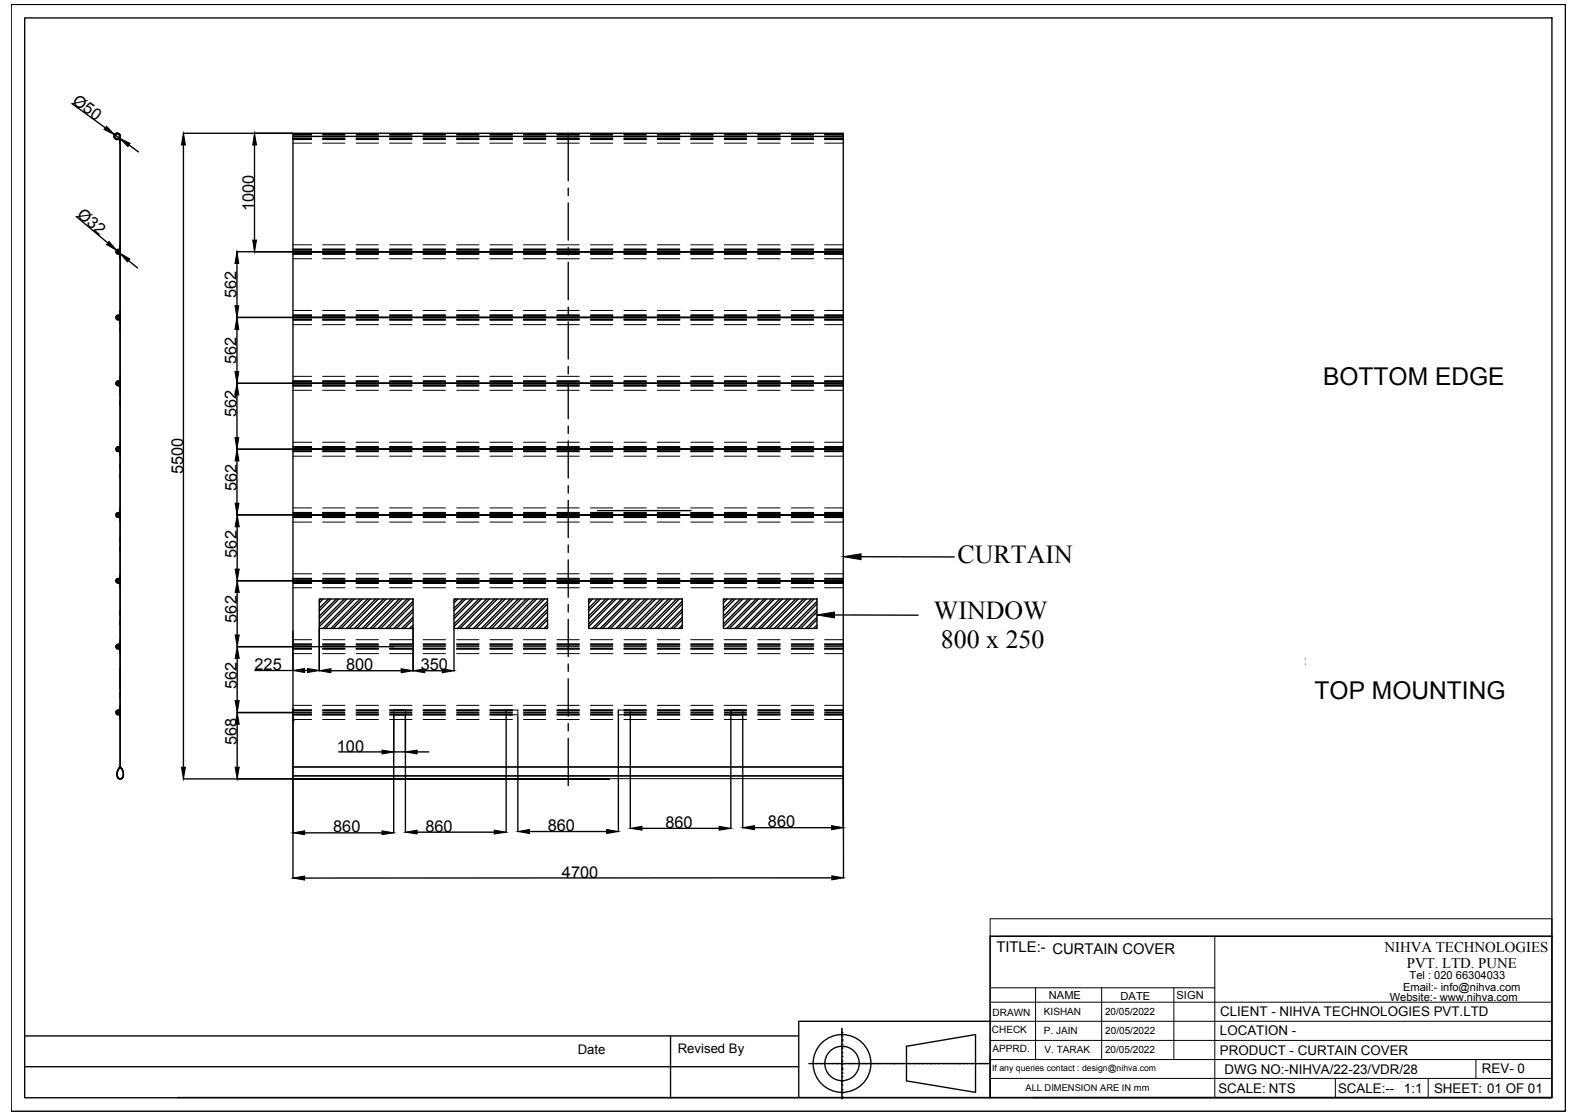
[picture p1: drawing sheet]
<svg xmlns="http://www.w3.org/2000/svg" width="297mm" height="210mm" viewBox="0 0 297 210" stroke-linecap="round" stroke-linejoin="round" font-family="sans-serif">
<!-- layer: 0 -->
<g fill="none" stroke="#000" stroke-width=".25">
<path d="M2.1 .8h292.6v208.4h-292.6zM4.6 3.4h287.5v203.3h-287.5zM13.5 19.5l6.3 4.6M21.6 25.4l.9 .6M22 26.3h.5l.1 .7v117.4l-.4 .6-.2 .9 .3 .6 .3 .2-.4-.3-.2-.5 .1-.8 .5-.7M22.6 25.7v.5h-.6M22.6 25.7v118.7l.6 1v.7l-.4 .5-.2 .1M22.6 25.7a.57 .57 0 0 0-.5-.6 .57 .57 0 0 0-.6 .6 .57 .57 0 0 0 .6 .5M22.7 25.7a.61 .61 0 0 0-.6-.7 .61 .61 0 0 0-.7 .7 .61 .61 0 0 0 .7 .6M24.3 27.3l1.8 1.3M34.5 25.1h124.2v130.8M34.5 27.3v117.1"/>
<path d="M47.9 27.3v17.9M55.1 25.1v.6h103.6M55.1 25.7v139.6M107 25.1v8.9M107 35.4v1.4M107 38.2v7M14.3 40.8l6 4.9M22 47.1l.5 .5M22.6 46.1v.8M22.6 47.8v.9M22.6 59.8v.9M24.2 49.1l1.7 1.3"/>
<path d="M44.6 59.8h114.1M44.6 47.4h10.5M44.6 49.6v8M107 46.6v1.4M107 49.4v7M107 57.8v1.4M158.7 47.4h-103.6h103.6M158.7 59.8h-103.6h103.6M22.6 61.6v.9M22.6 73.6v.9M22.6 75.4v.9M44.6 72.2h114.1"/>
<path d="M44.6 62v8M44.6 74.4v8M107 60.6v7M107 69v1.4M107 71.8v7M158.7 72.2h-103.6h103.6M22.6 87.4v.9M22.6 89.2v.8M44.6 84.6h114.1M44.6 86.8v7.9M44.6 96.9h114.1M44.6 99.2v7.9"/>
<path d="M107 80.2v1.4M107 83v7M107 91.4v1.4M107 94.2v7M112.5 96.1h17.6M158.7 84.6h-103.6h103.6M158.7 96.9h-103.6h103.6M22.6 101.2v.9M22.6 102.9v.9M22.6 115v.9M22.6 116.7v.9M44.6 109.3h114.1"/>
<path d="M44.6 111.5v8M60.1 112.8h17.7v5.5h-17.7zM60.1 118.3v8M60.4 112.8l-.3 .2M60.8 112.8l-.7 .7M61.8 112.8l-1.7 1.7M62.3 112.8l-2.2 2.2M63.3 112.8l-3.2 3.2M63.8 112.8l-3.7 3.7M64.8 112.8l-4.7 4.7M65.3 112.8l-5.2 5.2M66.3 112.8l-5.5 5.5"/>
<path d="M66.8 112.8l-5.6 5.5M67.8 112.8l-5.5 5.5M68.3 112.8l-5.6 5.5M69.2 112.8l-5.5 5.5M69.8 112.8l-5.6 5.5M70.7 112.8l-5.5 5.5M71.2 112.8l-5.5 5.5M72.2 112.8l-5.5 5.5M72.7 112.8l-5.5 5.5M73.7 112.8l-5.5 5.5M74.2 112.8l-5.5 5.5M75.2 112.8l-5.5 5.5"/>
<path d="M75.7 112.8l-5.5 5.5M76.7 112.8l-5.6 5.5M77.2 112.8l-5.5 5.5M77.8 118.3v8M77.8 113.2l-5.2 5.1M77.8 114.7l-3.7 3.6M77.8 116.2l-2.2 2.1M77.8 117.7l-.7 .6M77.8 113.7l-4.7 4.6M77.8 115.2l-3.2 3.1M77.8 116.7l-1.7 1.6M77.8 118.1l-.2 .2"/>
<path d="M85.5 112.8h17.6v5.5h-17.6zM85.5 118.3v8M85.7 112.8l-.2 .2M86.2 112.8l-.7 .7M87.2 112.8l-1.7 1.7M87.7 112.8l-2.2 2.2M88.7 112.8l-3.2 3.2M89.1 112.8l-3.6 3.7M90.2 112.8l-4.7 4.7M90.6 112.8l-5.1 5.2M91.6 112.8l-5.5 5.5M92.1 112.8l-5.5 5.5"/>
<path d="M93.1 112.8l-5.5 5.5M93.6 112.8l-5.5 5.5M94.6 112.8l-5.5 5.5M95.1 112.8l-5.5 5.5M96.1 112.8l-5.5 5.5M96.6 112.8l-5.5 5.5M97.6 112.8l-5.5 5.5M98.1 112.8l-5.5 5.5M99 112.8l-5.5 5.5M99.6 112.8l-5.5 5.5M100.5 112.8l-5.5 5.5M101 112.8l-5.5 5.5"/>
<path d="M102 112.8l-5.5 5.5M102.5 112.8l-5.5 5.5M103.1 113.2l-5.1 5.1M103.1 114.7l-3.6 3.6M103.1 116.2l-2.1 2.1M103.1 117.7l-.7 .6M103.1 113.7l-4.6 4.6M103.1 115.2l-3.1 3.1M103.1 116.7l-1.6 1.6M103.1 118.1l-.2 .2M107 102.6v1.4M107 105.4v7"/>
<path d="M107 113.8v1.4M107 116.6v7M110.8 112.8h17.6v5.5h-17.6zM111 112.8l-.2 .2M111.5 112.8l-.7 .7M112.5 112.8l-1.7 1.7M113 112.8l-2.2 2.2M114 112.8l-3.2 3.2M114.5 112.8l-3.7 3.7M115.5 112.8l-4.7 4.7M116 112.8l-5.2 5.2M117 112.8l-5.5 5.5"/>
<path d="M117.5 112.8l-5.5 5.5M118.5 112.8l-5.5 5.5M118.9 112.8l-5.5 5.5M120 112.8l-5.5 5.5M120.5 112.8l-5.6 5.5M121.4 112.8l-5.5 5.5M121.9 112.8l-5.5 5.5M122.9 112.8l-5.5 5.5M123.4 112.8l-5.5 5.5M124.4 112.8l-5.5 5.5M124.9 112.8l-5.5 5.5M125.9 112.8l-5.5 5.5"/>
<path d="M126.4 112.8l-5.5 5.5M127.4 112.8l-5.5 5.5M127.9 112.8l-5.5 5.5M128.4 113.2l-5.1 5.1M128.4 114.7l-3.6 3.6M128.4 116.2l-2.1 2.1M128.4 117.7l-.6 .6M128.4 113.7l-4.5 4.6M128.4 115.2l-3.1 3.1M128.4 116.7l-1.6 1.6M128.4 118.1l-.1 .2M136.2 112.8h17.6v5.5h-17.6z"/>
<path d="M136.4 112.8l-.2 .2M136.9 112.8l-.7 .7M137.9 112.8l-1.7 1.7M138.4 112.8l-2.2 2.2M139.3 112.8l-3.1 3.2M139.9 112.8l-3.7 3.7M140.9 112.8l-4.7 4.7M141.3 112.8l-5.1 5.2M142.4 112.8l-5.6 5.5M142.8 112.8l-5.5 5.5M143.8 112.8l-5.5 5.5M144.3 112.8l-5.5 5.5"/>
<path d="M145.3 112.8l-5.5 5.5M145.8 112.8l-5.5 5.5M146.8 112.8l-5.5 5.5M147.3 112.8l-5.5 5.5M148.3 112.8l-5.5 5.5M148.8 112.8l-5.6 5.5M149.8 112.8l-5.5 5.5M150.3 112.8l-5.5 5.5M151.2 112.8l-5.5 5.5M151.8 112.8l-5.6 5.5M152.7 112.8l-5.5 5.5M153.2 112.8l-5.5 5.5"/>
<path d="M153.8 113.2l-5.1 5.1M153.8 114.7l-3.6 3.6M153.8 116.2l-2.1 2.1M153.8 117.7l-.7 .6M153.8 113.7l-4.6 4.6M153.8 115.2l-3.1 3.1M153.8 116.7l-1.6 1.6M153.8 118.1l-.1 .2M157.1 115.8h15.7M158.7 109.3h-103.6h103.6M162.1 104.8h17.5M22.6 125.9v3.7"/>
<path d="M22.6 130.5v.9M44.6 121.7h29.5M44.6 134.1h10.5M44.6 123.9v8M44.6 136.3v8.1M48 126.2h7.1M55.1 135.6h.1M55.1 133.3v2.3M57.3 126.2h.6M62.3 126.3h13.2M74.1 134.5v22.3M76.3 134.5v22.2"/>
<path d="M80 126.3h3.3M95.3 133.7v23M97.5 134.8v21.8M107 125v1.4M107 127.8v7M107 136.2v1.4M107 139v8.9M116.4 133.7v22.9M118.6 134.8v21.1M137.6 133.7v22.2M139.8 134.8v21.1M158.7 135.6l.1 29.7"/>
<path d="M22.6 146.6v.1M22.7 144.4l.4 .6 .2 .8-.2 .7-.5 .2M34.5 146.6h80.2h-59.6M55.1 146.1h103.6M55.1 144.4h103.6M57.3 156.8h14.6M63.7 141.5h8.2M74.1 141.5h2.2M78.5 141.5h2.2M78.5 156.7h14.5M99.7 156.5h14.5M120.8 155.9h14.6"/>
<path d="M142 155.8h14.5M156.6 165.3h-99.3M186.4 176.3h105.7v30.3h-105.7zM4.6 195h145.8M126.2 195v11.7M158.5 200v.2h.2M158.5 199.8h.1M158.5 199.4v.1M158.5 199.1v.2M158.5 198.9h.1M158.5 198.4v.3M158.5 198.2h.1"/>
<path d="M158.5 197.7v.3M158.5 197.5v.2M158.5 197.3h.1M158.5 196.8v.3M158.5 196.6h.1M158.5 196.2v.2M158.5 195.9h.1M158.5 195.7h.1M158.5 195.1v.4M158.5 195.1h.1M158.5 194.6v.2M158.5 194.4h.1"/>
<path d="M158.5 193.7v.5M158.5 193.6v.1M158.5 194.2v.1M158.5 194.4v.1M158.5 194.9v.1M158.5 195.6v.1M158.5 195.8v.1M158.5 196v.1M158.5 196.5v.1M158.5 196.7v.1M158.5 197.1v.2M158.5 197.3v.2"/>
<path d="M158.5 198v.1M158.5 198.2v.2M158.5 198.7v.1M158.5 198.9v.1M158.5 199.6v.1M158.5 199.8v.1M170.6 197l13-2.2v10.8l-13-2.1zM186.4 192.3h-36v14.3h-117M4.6 200.8h145.8M150.4 206.6h36M152.3 200.2h.1M152.4 200.2h.3"/>
<path d="M152.7 200.2h.2M152.9 200.2h.1M152.9 200.2h.5M153.4 200.2h.1M153.6 200.2h.1M153.8 200.2h.4M154.3 200.2h.1M154.5 200.2h.1M154.7 200.2h.2M155 200.2h.1M155.1 200.2h.1M155.2 200.2h.1"/>
<path d="M155.3 200.2h.5M155.9 200.2h.1M156 200.2h.1M156.1 200.2h.1M156.2 200.2h.3M156.5 200.2h.2M156.7 200.2h.1M156.7 200.2h.5M157.2 200.2h.1M157.4 200.2h.1M157.4 200.2h.2M157.6 200.2h.1"/>
<path d="M157.6 200.2h.2M157.8 200.2h.3M158.1 200.2h.1M158.3 200.2h.1M158.5 206.7h.1M158.5 206.5h.1M158.5 206v.3M158.5 205.8h.1M158.5 205.3v.3M158.5 205.1h.1M158.5 204.8v.3M158.5 204.5v.2"/>
<path d="M158.5 204.2h.1M158.5 203.8v.2M158.5 203.6h.1M158.5 203.1v.3M158.5 202.9v.2M158.5 202.7h.1M158.5 202.2v.3M158.5 202h.1M158.5 201.5v.3M158.5 201.3h.1M158.5 201.1h.1M158.5 200.6v.3"/>
<path d="M158.5 200.4h.1M158.5 200.3v.1M158.5 200.5v.1M158.5 200.9v.2M158.5 201.2v.1M158.5 201.4v.1M158.5 201.8v.2M158.5 202v.2M158.5 202.5v.1M158.5 202.7v.1M158.5 203.4v.1M158.5 203.6v.1"/>
<path d="M158.5 204.1v.1M158.5 204.3v.1M158.5 205.2v.1M158.5 205.6v.2M158.5 205.9v.1M158.5 206.3v.1M158.5 206.5v.2M158.5 206.7v.2M158.8 200.2h.1M158.9 200.2h.1M159 200.2h.1M159.2 200.2h.1"/>
<path d="M159.4 200.2h.2M159.7 200.2h.1M159.8 200.2h.1M159.9 200.2h.1M160 200.2h.3M160.3 200.2h.2M160.5 200.2h.1M160.6 200.2h.1M160.7 200.2h.3M161 200.2h.2M161.2 200.2h.2M161.4 200.2h.1"/>
<path d="M161.4 200.2h.2M161.6 200.2h.3M161.9 200.2h.1M162.1 200.2h.1M162.3 200.2h.2M162.6 200.2h.1M162.8 200.2h.1M163 200.2h.1M163.2 200.2h.2M163.5 200.2h.1M163.6 200.2h.1M163.7 200.2h.1"/>
<path d="M163.9 200.2h.2M164.2 200.2h.1M164.3 200.2h.1M164.4 200.2h.1M164.5 200.2h.2M164.7 200.2h.3M165 200.2h.2M165.2 200.2h.1M165.3 200.2h.1M165.4 200.2h.3M165.7 200.2h.1M165.9 200.2h.1"/>
<path d="M165.9 200.2h.2M166.1 200.2h.3M166.4 200.2h.3M166.8 200.2h.1M167 200.2h.2M167.3 200.2h.1M167.5 200.2h.1M167.7 200.2h.2M168 200.2h.1M168.1 200.2h.1M168.2 200.2h.1M168.3 200.2h.1"/>
<path d="M168.4 200.2h.1M168.6 200.2h.2M168.9 200.2h.1M169 200.2h.1M169.1 200.2h.1M169.2 200.2h.5M169.7 200.2h.1M169.7 200.2h.2M169.9 200.2h.2M170.1 200.2h.3M170.4 200.2h.1M170.6 200.2h.1"/>
<path d="M170.6 200.2h.5M171.1 200.2h.1M171.3 200.2h.1M171.5 200.2h.4M172 200.2h.1M172.2 200.2h.1M172.4 200.2h.2M172.7 200.2h.1M172.8 200.2h.1M172.9 200.2h.1M173 200.2h.5M173.5 200.2h.1"/>
<path d="M173.6 200.2h.1M173.7 200.2h.1M173.8 200.2h.1M173.9 200.2h.3M174.2 200.2h.2M174.4 200.2h.1M174.4 200.2h.5M174.9 200.2h.1M175.1 200.2h.1M175.3 200.2h.1M175.3 200.2h.2M175.5 200.2h.3"/>
<path d="M175.8 200.2h.1M176 200.2h.1M176.2 200.2h.2M176.5 200.2h.1M176.6 200.2h.1M176.7 200.2h.1M176.9 200.2h.4M177.4 200.2h.1M177.5 200.2h.1M177.6 200.2h.1M177.7 200.2h.3M178 200.2h.2"/>
<path d="M178.2 200.2h.1M178.3 200.2h.1M178.4 200.2h.3M178.7 200.2h.2M178.9 200.2h.2M179.1 200.2h.1M179.1 200.2h.2M179.3 200.2h.3M179.6 200.2h.1M179.8 200.2h.1M180 200.2h.2M180.3 200.2h.1"/>
<path d="M180.5 200.2h.1M180.7 200.2h.1M180.9 200.2h.2M181.2 200.2h.1M181.3 200.2h.1M181.4 200.2h.1M181.6 200.2h.2M181.8 200.2h.2M182 200.2h.1M182.1 200.2h.1M182.2 200.2h.2M182.4 200.2h.3"/>
<path d="M182.7 200.2h.2M182.9 200.2h.1M183 200.2h.1M183.1 200.2h.3M183.4 200.2h.1M183.6 200.2h.1M183.6 200.2h.2M183.8 200.2h.3M184.1 200.2h.3M184.5 200.2h.1M184.7 200.2h.2M185 200.2h.1"/>
<path d="M185.2 200.2h.1M185.4 200.2h.2M185.7 200.2h.1M185.8 200.2h.1M185.9 200.2h.1M194.3 206.6h97.8"/>
<circle cx="22.1" cy="25.7" r=".57"/>
<circle cx="22.1" cy="25.7" r=".44"/>
<circle cx="22.3" cy="59.7" r=".36"/>
<circle cx="22.3" cy="47.4" r=".36"/>
<circle cx="22.3" cy="59.7" r=".28"/>
<circle cx="22.3" cy="47.4" r=".28"/>
<circle cx="22.3" cy="47.4" r=".06"/>
<circle cx="22.3" cy="59.7" r=".06"/>
<circle cx="22.3" cy="72.1" r=".36"/>
<circle cx="22.3" cy="72.1" r=".28"/>
<circle cx="22.3" cy="72.1" r=".06"/>
<circle cx="22.3" cy="96.9" r=".36"/>
<circle cx="22.3" cy="84.5" r=".36"/>
<circle cx="22.3" cy="84.5" r=".28"/>
<circle cx="22.3" cy="96.9" r=".28"/>
<circle cx="22.3" cy="96.9" r=".06"/>
<circle cx="22.3" cy="84.5" r=".06"/>
<circle cx="22.3" cy="109.3" r=".36"/>
<circle cx="22.3" cy="109.3" r=".28"/>
<circle cx="22.3" cy="109.3" r=".06"/>
<circle cx="22.3" cy="134.1" r=".36"/>
<circle cx="22.3" cy="121.7" r=".36"/>
<circle cx="22.3" cy="134.1" r=".28"/>
<circle cx="22.3" cy="121.7" r=".28"/>
<circle cx="22.3" cy="134.1" r=".06"/>
<circle cx="22.3" cy="121.7" r=".06"/>
<circle cx="158.5" cy="200.2" r="5.4"/>
<circle cx="158.5" cy="200.2" r="3.2"/>
</g>
<g fill="none" stroke="#000" stroke-width=".19">
<path d="M55.1 27h3.6M55.1 25.7h81.6M55.1 26.2h3.6M55.1 26.3h3.6M55.1 25.1h3.6M55.1 26.1h3.6M55.1 25.3h3.6M55.1 26h3.6M55.1 25.4h3.6M60.7 27h4.2M60.7 26.2h4.2M60.7 26.3h4.2"/>
<path d="M60.7 25.1h4.2M60.7 26.1h4.2M60.7 25.3h4.2M60.7 26h4.2M60.7 25.4h4.2M67 27h4.2M67 26.2h4.2M67 26.3h4.2M67 25.1h4.2M67 26.1h4.2M67 25.3h4.2M67 26h4.2"/>
<path d="M67 25.4h4.2M73.3 27h4.2M73.3 26.2h4.2M73.3 26.3h4.2M73.3 25.1h4.2M73.3 26.1h4.2M73.3 25.3h4.2M73.3 26h4.2M73.3 25.4h4.2M79.7 27h4.1M79.7 26.2h4.1M79.7 26.3h4.1"/>
<path d="M79.7 25.1h4.1M79.7 26.1h4.1M79.7 25.3h4.1M79.7 26h4.1M79.7 25.4h4.1M86 27h4.2M86 26.2h4.2M86 26.3h4.2M86 25.1h4.2M86 26.1h4.2M86 25.3h4.2M86 26h4.2"/>
<path d="M86 25.4h4.2M92.2 27h4.3M92.2 26.2h4.3M92.2 26.3h4.3M92.2 25.1h4.3M92.2 26.1h4.3M92.2 25.3h4.3M92.2 26h4.3M92.2 25.4h4.3M98.5 27h4.2M98.5 26.2h4.2M98.5 26.3h4.2"/>
<path d="M98.5 25.1h4.2M98.5 26.1h4.2M98.5 25.3h4.2M98.5 26h4.2M98.5 25.4h4.2M104.8 27h4.2M104.8 26.2h4.2M104.8 26.3h4.2M104.8 25.1h4.2M104.8 26.1h4.2M104.8 25.3h4.2M104.8 26h4.2"/>
<path d="M104.8 25.4h4.2M111.2 27h4.1M111.2 26.2h4.1M111.2 26.3h4.1M111.2 25.1h4.1M111.2 26.1h4.1M111.2 25.3h4.1M111.2 26h4.1M111.2 25.4h4.1M117.5 27h4.2M117.5 26.2h4.2M117.5 26.3h4.2"/>
<path d="M117.5 25.1h4.2M117.5 26.1h4.2M117.5 25.3h4.2M117.5 26h4.2M117.5 25.4h4.2M123.7 27h4.3M123.7 26.2h4.3M123.7 26.3h4.3M123.7 25.1h4.3M123.7 26.1h4.3M123.7 25.3h4.3M123.7 26h4.3"/>
<path d="M123.7 25.4h4.3M130 27h4.2M130 26.2h4.2M130 26.3h4.2M130 25.1h4.2M130 26.1h4.2M130 25.3h4.2M130 26h4.2M130 25.4h4.2M136.3 27h4.2M136.3 26.2h4.2M136.3 26.3h4.2"/>
<path d="M136.3 25.1h4.2M136.3 26.1h4.2M136.3 25.3h4.2M136.3 26h4.2M136.3 25.4h4.2M142.6 27h4.2M142.6 26.2h4.2M142.6 26.3h4.2M142.6 25.1h4.2M142.6 26.1h4.2M142.6 25.3h4.2M142.6 26h4.2"/>
<path d="M142.6 25.4h4.2M149 27h4.1M149 26.2h4.1M149 26.3h4.1M149 25.1h4.1M149 26.1h4.1M149 25.3h4.1M149 26h4.1M149 25.4h4.1M155.2 27h3.5M155.2 26.2h3.5M155.2 26.3h3.5"/>
<path d="M155.2 25.1h3.5M155.2 26.1h3.5M155.2 25.3h3.5M155.2 26h3.5M155.2 25.4h3.5M22.3 47.4h.3M22.6 46.1l-.1 .8h-.3a.49 .49 0 0 0-.4 .5 .49 .49 0 0 0 .4 .5h.3l.1 .8M22.6 46.9h-.3a.45 .45 0 0 0-.5 .5 .45 .45 0 0 0 .5 .4h.3M22.6 58.4l-.1 .9h-.3a.49 .49 0 0 0-.4 .5 .49 .49 0 0 0 .4 .5h.3l.1 .8M22.6 59.3h-.3a.44 .44 0 0 0-.5 .5 .44 .44 0 0 0 .5 .4h.3M55.1 46.9h3.6M55.1 47.4h3.6"/>
<path d="M55.1 48.7h3.6M55.1 47.8h3.6M55.1 46.1h3.6M55.1 47.9h3.6M55.1 47.7h3.6M55.1 47h3.6M55.1 47.1h3.6M55.1 59.3h3.6M55.1 58.4h3.6M55.1 59.4h3.6M55.1 59.5h3.6M55.1 59.8h3.6"/>
<path d="M60.7 46.9h4.2M60.7 47.4h4.2M60.7 48.7h4.2M60.7 47.8h4.2M60.7 46.1h4.2M60.7 47.9h4.2M60.7 47.7h4.2M60.7 47h4.2M60.7 47.1h4.2M60.7 59.3h4.2M60.7 58.4h4.2M60.7 59.4h4.2"/>
<path d="M60.7 59.5h4.2M60.7 59.8h4.2M67 46.9h4.2M67 47.4h4.2M67 48.7h4.2M67 47.8h4.2M67 46.1h4.2M67 47.9h4.2M67 47.7h4.2M67 47h4.2M67 47.1h4.2M67 59.3h4.2"/>
<path d="M67 58.4h4.2M67 59.4h4.2M67 59.5h4.2M67 59.8h4.2M73.3 46.9h4.2M73.3 47.4h4.2M73.3 48.7h4.2M73.3 47.8h4.2M73.3 46.1h4.2M73.3 47.9h4.2M73.3 47.7h4.2M73.3 47h4.2"/>
<path d="M73.3 47.1h4.2M73.3 59.3h4.2M73.3 58.4h4.2M73.3 59.4h4.2M73.3 59.5h4.2M73.3 59.8h4.2M79.7 46.9h4.1M79.7 47.4h4.1M79.7 48.7h4.1M79.7 47.8h4.1M79.7 46.1h4.1M79.7 47.9h4.1"/>
<path d="M79.7 47.7h4.1M79.7 47h4.1M79.7 47.1h4.1M79.7 59.3h4.1M79.7 58.4h4.1M79.7 59.4h4.1M79.7 59.5h4.1M79.7 59.8h4.1M86 46.9h4.2M86 47.4h4.2M86 48.7h4.2M86 47.8h4.2"/>
<path d="M86 46.1h4.2M86 47.9h4.2M86 47.7h4.2M86 47h4.2M86 47.1h4.2M86 59.3h4.2M86 58.4h4.2M86 59.4h4.2M86 59.5h4.2M86 59.8h4.2M92.2 46.9h4.3M92.2 47.4h4.3"/>
<path d="M92.2 48.7h4.3M92.2 47.8h4.3M92.2 46.1h4.3M92.2 47.9h4.3M92.2 47.7h4.3M92.2 47h4.3M92.2 47.1h4.3M92.2 59.3h4.3M92.2 58.4h4.3M92.2 59.4h4.3M92.2 59.5h4.3M92.2 59.8h4.3"/>
<path d="M98.5 46.9h4.2M98.5 47.4h4.2M98.5 48.7h4.2M98.5 47.8h4.2M98.5 46.1h4.2M98.5 47.9h4.2M98.5 47.7h4.2M98.5 47h4.2M98.5 47.1h4.2M98.5 59.3h4.2M98.5 58.4h4.2M98.5 59.4h4.2"/>
<path d="M98.5 59.5h4.2M98.5 59.8h4.2M104.8 46.9h4.2M104.8 47.4h4.2M104.8 48.7h4.2M104.8 47.8h4.2M104.8 46.1h4.2M104.8 47.9h4.2M104.8 47.7h4.2M104.8 47h4.2M104.8 47.1h4.2M104.8 59.3h4.2"/>
<path d="M104.8 58.4h4.2M104.8 59.4h4.2M104.8 59.5h4.2M104.8 59.8h4.2M111.2 46.9h4.1M111.2 47.4h4.1M111.2 48.7h4.1M111.2 47.8h4.1M111.2 46.1h4.1M111.2 47.9h4.1M111.2 47.7h4.1M111.2 47h4.1"/>
<path d="M111.2 47.1h4.1M111.2 59.3h4.1M111.2 58.4h4.1M111.2 59.4h4.1M111.2 59.5h4.1M111.2 59.8h4.1M117.5 46.9h4.2M117.5 47.4h4.2M117.5 48.7h4.2M117.5 47.8h4.2M117.5 46.1h4.2M117.5 47.9h4.2"/>
<path d="M117.5 47.7h4.2M117.5 47h4.2M117.5 47.1h4.2M117.5 59.3h4.2M117.5 58.4h4.2M117.5 59.4h4.2M117.5 59.5h4.2M117.5 59.8h4.2M123.7 46.9h4.3M123.7 47.4h4.3M123.7 48.7h4.3M123.7 47.8h4.3"/>
<path d="M123.7 46.1h4.3M123.7 47.9h4.3M123.7 47.7h4.3M123.7 47h4.3M123.7 47.1h4.3M123.7 59.3h4.3M123.7 58.4h4.3M123.7 59.4h4.3M123.7 59.5h4.3M123.7 59.8h4.3M130 46.9h4.2M130 47.4h4.2"/>
<path d="M130 48.7h4.2M130 47.8h4.2M130 46.1h4.2M130 47.9h4.2M130 47.7h4.2M130 47h4.2M130 47.1h4.2M130 59.3h4.2M130 58.4h4.2M130 59.4h4.2M130 59.5h4.2M130 59.8h4.2"/>
<path d="M136.3 46.9h4.2M136.3 47.4h4.2M136.3 48.7h4.2M136.3 47.8h4.2M136.3 46.1h4.2M136.3 47.9h4.2M136.3 47.7h4.2M136.3 47h4.2M136.3 47.1h4.2M136.3 59.3h4.2M136.3 58.4h4.2M136.3 59.4h4.2"/>
<path d="M136.3 59.5h4.2M136.3 59.8h4.2M142.6 46.9h4.2M142.6 47.4h4.2M142.6 48.7h4.2M142.6 47.8h4.2M142.6 46.1h4.2M142.6 47.9h4.2M142.6 47.7h4.2M142.6 47h4.2M142.6 47.1h4.2M142.6 59.3h4.2"/>
<path d="M142.6 58.4h4.2M142.6 59.4h4.2M142.6 59.5h4.2M142.6 59.8h4.2M149 46.9h4.1M149 47.4h4.1M149 48.7h4.1M149 47.8h4.1M149 46.1h4.1M149 47.9h4.1M149 47.7h4.1M149 47h4.1"/>
<path d="M149 47.1h4.1M149 59.3h4.1M149 58.4h4.1M149 59.4h4.1M149 59.5h4.1M149 59.8h4.1M155.2 46.9h3.5M155.2 47.4h3.5M155.2 48.7h3.5M155.2 47.8h3.5M155.2 46.1h3.5M155.2 47.9h3.5"/>
<path d="M155.2 47.7h3.5M155.2 47h3.5M155.2 47.1h3.5M155.2 59.3h3.5M155.2 58.4h3.5M155.2 59.4h3.5M155.2 59.5h3.5M155.2 59.8h3.5M22.6 70.9l-.1 .8h-.3a.49 .49 0 0 0-.4 .5 .49 .49 0 0 0 .4 .5h.3l.1 .8M22.6 71.7h-.3a.44 .44 0 0 0-.5 .5 .44 .44 0 0 0 .5 .4h.3M55.1 61.1h3.6M55.1 60.2h3.6"/>
<path d="M55.1 60.3h3.6M55.1 60.1h3.6M55.1 73.5h3.6M55.1 72.6h3.6M55.1 71.7h3.6M55.1 70.9h3.6M55.1 72.7h3.6M55.1 72.5h3.6M55.1 71.8h3.6M55.1 71.9h3.6M55.1 72.2h3.6M60.7 61.1h4.2"/>
<path d="M60.7 60.2h4.2M60.7 60.3h4.2M60.7 60.1h4.2M60.7 73.5h4.2M60.7 72.6h4.2M60.7 71.7h4.2M60.7 70.9h4.2M60.7 72.7h4.2M60.7 72.5h4.2M60.7 71.8h4.2M60.7 71.9h4.2M60.7 72.2h4.2"/>
<path d="M67 61.1h4.2M67 60.2h4.2M67 60.3h4.2M67 60.1h4.2M67 73.5h4.2M67 72.6h4.2M67 71.7h4.2M67 70.9h4.2M67 72.7h4.2M67 72.5h4.2M67 71.8h4.2M67 71.9h4.2"/>
<path d="M67 72.2h4.2M73.3 61.1h4.2M73.3 60.2h4.2M73.3 60.3h4.2M73.3 60.1h4.2M73.3 73.5h4.2M73.3 72.6h4.2M73.3 71.7h4.2M73.3 70.9h4.2M73.3 72.7h4.2M73.3 72.5h4.2M73.3 71.8h4.2"/>
<path d="M73.3 71.9h4.2M73.3 72.2h4.2M79.7 61.1h4.1M79.7 60.2h4.1M79.7 60.3h4.1M79.7 60.1h4.1M79.7 73.5h4.1M79.7 72.6h4.1M79.7 71.7h4.1M79.7 70.9h4.1M79.7 72.7h4.1M79.7 72.5h4.1"/>
<path d="M79.7 71.8h4.1M79.7 71.9h4.1M79.7 72.2h4.1M86 61.1h4.2M86 60.2h4.2M86 60.3h4.2M86 60.1h4.2M86 73.5h4.2M86 72.6h4.2M86 71.7h4.2M86 70.9h4.2M86 72.7h4.2"/>
<path d="M86 72.5h4.2M86 71.8h4.2M86 71.9h4.2M86 72.2h4.2M92.2 61.1h4.3M92.2 60.2h4.3M92.2 60.3h4.3M92.2 60.1h4.3M92.2 73.5h4.3M92.2 72.6h4.3M92.2 71.7h4.3M92.2 70.9h4.3"/>
<path d="M92.2 72.7h4.3M92.2 72.5h4.3M92.2 71.8h4.3M92.2 71.9h4.3M92.2 72.2h4.3M98.5 61.1h4.2M98.5 60.2h4.2M98.5 60.3h4.2M98.5 60.1h4.2M98.5 73.5h4.2M98.5 72.6h4.2M98.5 71.7h4.2"/>
<path d="M98.5 70.9h4.2M98.5 72.7h4.2M98.5 72.5h4.2M98.5 71.8h4.2M98.5 71.9h4.2M98.5 72.2h4.2M104.8 61.1h4.2M104.8 60.2h4.2M104.8 60.3h4.2M104.8 60.1h4.2M104.8 73.5h4.2M104.8 72.6h4.2"/>
<path d="M104.8 71.7h4.2M104.8 70.9h4.2M104.8 72.7h4.2M104.8 72.5h4.2M104.8 71.8h4.2M104.8 71.9h4.2M104.8 72.2h4.2M111.2 61.1h4.1M111.2 60.2h4.1M111.2 60.3h4.1M111.2 60.1h4.1M111.2 73.5h4.1"/>
<path d="M111.2 72.6h4.1M111.2 71.7h4.1M111.2 70.9h4.1M111.2 72.7h4.1M111.2 72.5h4.1M111.2 71.8h4.1M111.2 71.9h4.1M111.2 72.2h4.1M117.5 61.1h4.2M117.5 60.2h4.2M117.5 60.3h4.2M117.5 60.1h4.2"/>
<path d="M117.5 73.5h4.2M117.5 72.6h4.2M117.5 71.7h4.2M117.5 70.9h4.2M117.5 72.7h4.2M117.5 72.5h4.2M117.5 71.8h4.2M117.5 71.9h4.2M117.5 72.2h4.2M123.7 61.1h4.3M123.7 60.2h4.3M123.7 60.3h4.3"/>
<path d="M123.7 60.1h4.3M123.7 73.5h4.3M123.7 72.6h4.3M123.7 71.7h4.3M123.7 70.9h4.3M123.7 72.7h4.3M123.7 72.5h4.3M123.7 71.8h4.3M123.7 71.9h4.3M123.7 72.2h4.3M130 61.1h4.2M130 60.2h4.2"/>
<path d="M130 60.3h4.2M130 60.1h4.2M130 73.5h4.2M130 72.6h4.2M130 71.7h4.2M130 70.9h4.2M130 72.7h4.2M130 72.5h4.2M130 71.8h4.2M130 71.9h4.2M130 72.2h4.2M136.3 61.1h4.2"/>
<path d="M136.3 60.2h4.2M136.3 60.3h4.2M136.3 60.1h4.2M136.3 73.5h4.2M136.3 72.6h4.2M136.3 71.7h4.2M136.3 70.9h4.2M136.3 72.7h4.2M136.3 72.5h4.2M136.3 71.8h4.2M136.3 71.9h4.2M136.3 72.2h4.2"/>
<path d="M142.6 61.1h4.2M142.6 60.2h4.2M142.6 60.3h4.2M142.6 60.1h4.2M142.6 73.5h4.2M142.6 72.6h4.2M142.6 71.7h4.2M142.6 70.9h4.2M142.6 72.7h4.2M142.6 72.5h4.2M142.6 71.8h4.2M142.6 71.9h4.2"/>
<path d="M142.6 72.2h4.2M149 61.1h4.1M149 60.2h4.1M149 60.3h4.1M149 60.1h4.1M149 73.5h4.1M149 72.6h4.1M149 71.7h4.1M149 70.9h4.1M149 72.7h4.1M149 72.5h4.1M149 71.8h4.1"/>
<path d="M149 71.9h4.1M149 72.2h4.1M155.2 61.1h3.5M155.2 60.2h3.5M155.2 60.3h3.5M155.2 60.1h3.5M155.2 73.5h3.5M155.2 72.6h3.5M155.2 71.7h3.5M155.2 70.9h3.5M155.2 72.7h3.5M155.2 72.5h3.5"/>
<path d="M155.2 71.8h3.5M155.2 71.9h3.5M155.2 72.2h3.5M22.5 87.4h.1M22.6 83.3l-.1 .8h-.3a.49 .49 0 0 0-.4 .4 .49 .49 0 0 0 .4 .5h.3l.1 .9M22.6 84.1h-.3a.45 .45 0 0 0-.5 .4 .45 .45 0 0 0 .5 .5h.3M22.6 95.6l-.1 .9h-.3a.49 .49 0 0 0-.4 .5 .49 .49 0 0 0 .4 .4h.3l.1 .9M22.6 96.5h-.3a.45 .45 0 0 0-.5 .5 .45 .45 0 0 0 .5 .4h.3M55.1 85.9h3.6M55.1 85h3.6M55.1 84.1h3.6M55.1 83.3h3.6"/>
<path d="M55.1 84.9h3.6M55.1 84.2h3.6M55.1 84.3h3.6M55.1 84.6h3.6M55.1 98.3h3.6M55.1 97.4h3.6M55.1 96.5h3.6M55.1 95.6h3.6M55.1 97.3h3.6M55.1 96.6h3.6M55.1 97.2h3.6M55.1 96.7h3.6"/>
<path d="M55.1 96.9h3.6M60.7 85.9h4.2M60.7 85h4.2M60.7 84.1h4.2M60.7 83.3h4.2M60.7 84.9h4.2M60.7 84.2h4.2M60.7 84.3h4.2M60.7 84.6h4.2M60.7 98.3h4.2M60.7 97.4h4.2M60.7 96.5h4.2"/>
<path d="M60.7 95.6h4.2M60.7 97.3h4.2M60.7 96.6h4.2M60.7 97.2h4.2M60.7 96.7h4.2M60.7 96.9h4.2M67 85.9h4.2M67 85h4.2M67 84.1h4.2M67 83.3h4.2M67 84.9h4.2M67 84.2h4.2"/>
<path d="M67 84.3h4.2M67 84.6h4.2M67 98.3h4.2M67 97.4h4.2M67 96.5h4.2M67 95.6h4.2M67 97.3h4.2M67 96.6h4.2M67 97.2h4.2M67 96.7h4.2M67 96.9h4.2M73.3 85.9h4.2"/>
<path d="M73.3 85h4.2M73.3 84.1h4.2M73.3 83.3h4.2M73.3 84.9h4.2M73.3 84.2h4.2M73.3 84.3h4.2M73.3 84.6h4.2M73.3 98.3h4.2M73.3 97.4h4.2M73.3 96.5h4.2M73.3 95.6h4.2M73.3 97.3h4.2"/>
<path d="M73.3 96.6h4.2M73.3 97.2h4.2M73.3 96.7h4.2M73.3 96.9h4.2M79.7 85.9h4.1M79.7 85h4.1M79.7 84.1h4.1M79.7 83.3h4.1M79.7 84.9h4.1M79.7 84.2h4.1M79.7 84.3h4.1M79.7 84.6h4.1"/>
<path d="M79.7 98.3h4.1M79.7 97.4h4.1M79.7 96.5h4.1M79.7 95.6h4.1M79.7 97.3h4.1M79.7 96.6h4.1M79.7 97.2h4.1M79.7 96.7h4.1M79.7 96.9h4.1M86 85.9h4.2M86 85h4.2M86 84.1h4.2"/>
<path d="M86 83.3h4.2M86 84.9h4.2M86 84.2h4.2M86 84.3h4.2M86 84.6h4.2M86 98.3h4.2M86 97.4h4.2M86 96.5h4.2M86 95.6h4.2M86 97.3h4.2M86 96.6h4.2M86 97.2h4.2"/>
<path d="M86 96.7h4.2M86 96.9h4.2M92.2 85.9h4.3M92.2 85h4.3M92.2 84.1h4.3M92.2 83.3h4.3M92.2 84.9h4.3M92.2 84.2h4.3M92.2 84.3h4.3M92.2 84.6h4.3M92.2 98.3h4.3M92.2 97.4h4.3"/>
<path d="M92.2 96.5h4.3M92.2 95.6h4.3M92.2 97.3h4.3M92.2 96.6h4.3M92.2 97.2h4.3M92.2 96.7h4.3M92.2 96.9h4.3M98.5 85.9h4.2M98.5 85h4.2M98.5 84.1h4.2M98.5 83.3h4.2M98.5 84.9h4.2"/>
<path d="M98.5 84.2h4.2M98.5 84.3h4.2M98.5 84.6h4.2M98.5 98.3h4.2M98.5 97.4h4.2M98.5 96.5h4.2M98.5 95.6h4.2M98.5 97.3h4.2M98.5 96.6h4.2M98.5 97.2h4.2M98.5 96.7h4.2M98.5 96.9h4.2"/>
<path d="M104.8 85.9h4.2M104.8 85h4.2M104.8 84.1h4.2M104.8 83.3h4.2M104.8 84.9h4.2M104.8 84.2h4.2M104.8 84.3h4.2M104.8 84.6h4.2M104.8 98.3h4.2M104.8 97.4h4.2M104.8 96.5h4.2M104.8 95.6h4.2"/>
<path d="M104.8 97.3h4.2M104.8 96.6h4.2M104.8 97.2h4.2M104.8 96.7h4.2M104.8 96.9h4.2M111.2 85.9h4.1M111.2 85h4.1M111.2 84.1h4.1M111.2 83.3h4.1M111.2 84.9h4.1M111.2 84.2h4.1M111.2 84.3h4.1"/>
<path d="M111.2 84.6h4.1M111.2 98.3h4.1M111.2 97.4h4.1M111.2 96.5h4.1M111.2 95.6h4.1M111.2 97.3h4.1M111.2 96.6h4.1M111.2 97.2h4.1M111.2 96.7h4.1M111.2 96.9h4.1M117.5 85.9h4.2M117.5 85h4.2"/>
<path d="M117.5 84.1h4.2M117.5 83.3h4.2M117.5 84.9h4.2M117.5 84.2h4.2M117.5 84.3h4.2M117.5 84.6h4.2M117.5 98.3h4.2M117.5 97.4h4.2M117.5 96.5h4.2M117.5 95.6h4.2M117.5 97.3h4.2M117.5 96.6h4.2"/>
<path d="M117.5 97.2h4.2M117.5 96.7h4.2M117.5 96.9h4.2M123.7 85.9h4.3M123.7 85h4.3M123.7 84.1h4.3M123.7 83.3h4.3M123.7 84.9h4.3M123.7 84.2h4.3M123.7 84.3h4.3M123.7 84.6h4.3M123.7 98.3h4.3"/>
<path d="M123.7 97.4h4.3M123.7 96.5h4.3M123.7 95.6h4.3M123.7 97.3h4.3M123.7 96.6h4.3M123.7 97.2h4.3M123.7 96.7h4.3M123.7 96.9h4.3M130 85.9h4.2M130 85h4.2M130 84.1h4.2M130 83.3h4.2"/>
<path d="M130 84.9h4.2M130 84.2h4.2M130 84.3h4.2M130 84.6h4.2M130 98.3h4.2M130 97.4h4.2M130 96.5h4.2M130 95.6h4.2M130 97.3h4.2M130 96.6h4.2M130 97.2h4.2M130 96.7h4.2"/>
<path d="M130 96.9h4.2M136.3 85.9h4.2M136.3 85h4.2M136.3 84.1h4.2M136.3 83.3h4.2M136.3 84.9h4.2M136.3 84.2h4.2M136.3 84.3h4.2M136.3 84.6h4.2M136.3 98.3h4.2M136.3 97.4h4.2M136.3 96.5h4.2"/>
<path d="M136.3 95.6h4.2M136.3 97.3h4.2M136.3 96.6h4.2M136.3 97.2h4.2M136.3 96.7h4.2M136.3 96.9h4.2M142.6 85.9h4.2M142.6 85h4.2M142.6 84.1h4.2M142.6 83.3h4.2M142.6 84.9h4.2M142.6 84.2h4.2"/>
<path d="M142.6 84.3h4.2M142.6 84.6h4.2M142.6 98.3h4.2M142.6 97.4h4.2M142.6 96.5h4.2M142.6 95.6h4.2M142.6 97.3h4.2M142.6 96.6h4.2M142.6 97.2h4.2M142.6 96.7h4.2M142.6 96.9h4.2M149 85.9h4.1"/>
<path d="M149 85h4.1M149 84.1h4.1M149 83.3h4.1M149 84.9h4.1M149 84.2h4.1M149 84.3h4.1M149 84.6h4.1M149 98.3h4.1M149 97.4h4.1M149 96.5h4.1M149 95.6h4.1M149 97.3h4.1"/>
<path d="M149 96.6h4.1M149 97.2h4.1M149 96.7h4.1M149 96.9h4.1M155.2 85.9h3.5M155.2 85h3.5M155.2 84.1h3.5M155.2 83.3h3.5M155.2 84.9h3.5M155.2 84.2h3.5M155.2 84.3h3.5M155.2 84.6h3.5"/>
<path d="M155.2 98.3h3.5M155.2 97.4h3.5M155.2 96.5h3.5M155.2 95.6h3.5M155.2 97.3h3.5M155.2 96.6h3.5M155.2 97.2h3.5M155.2 96.7h3.5M155.2 96.9h3.5M22.6 108l-.1 .9h-.3a.49 .49 0 0 0-.4 .5 .49 .49 0 0 0 .4 .4h.3l.1 .8M22.6 108.9h-.3a.44 .44 0 0 0-.5 .5 .44 .44 0 0 0 .5 .4h.3M55.1 110.6h3.6"/>
<path d="M55.1 109.8h3.6M55.1 108.9h3.6M55.1 108h3.6M55.1 109.6h3.6M55.1 109h3.6M55.1 109.3h3.6M60.7 110.6h4.2M60.7 109.8h4.2M60.7 108.9h4.2M60.7 108h4.2M60.7 109.6h4.2M60.7 109h4.2"/>
<path d="M60.7 109.3h4.2M67 110.6h4.2M67 109.8h4.2M67 108.9h4.2M67 108h4.2M67 109.6h4.2M67 109h4.2M67 109.3h4.2M73.3 110.6h4.2M73.3 109.8h4.2M73.3 108.9h4.2M73.3 108h4.2"/>
<path d="M73.3 109.6h4.2M73.3 109h4.2M73.3 109.3h4.2M79.7 110.6h4.1M79.7 109.8h4.1M79.7 108.9h4.1M79.7 108h4.1M79.7 109.6h4.1M79.7 109h4.1M79.7 109.3h4.1M86 110.6h4.2M86 109.8h4.2"/>
<path d="M86 108.9h4.2M86 108h4.2M86 109.6h4.2M86 109h4.2M86 109.3h4.2M92.2 110.6h4.3M92.2 109.8h4.3M92.2 108.9h4.3M92.2 108h4.3M92.2 109.6h4.3M92.2 109h4.3M92.2 109.3h4.3"/>
<path d="M98.5 110.6h4.2M98.5 109.8h4.2M98.5 108.9h4.2M98.5 108h4.2M98.5 109.6h4.2M98.5 109h4.2M98.5 109.3h4.2M104.8 110.6h4.2M104.8 109.8h4.2M104.8 108.9h4.2M104.8 108h4.2M104.8 109.6h4.2"/>
<path d="M104.8 109h4.2M104.8 109.3h4.2M111.2 110.6h4.1M111.2 109.8h4.1M111.2 108.9h4.1M111.2 108h4.1M111.2 109.6h4.1M111.2 109h4.1M111.2 109.3h4.1M117.5 110.6h4.2M117.5 109.8h4.2M117.5 108.9h4.2"/>
<path d="M117.5 108h4.2M117.5 109.6h4.2M117.5 109h4.2M117.5 109.3h4.2M123.7 110.6h4.3M123.7 109.8h4.3M123.7 108.9h4.3M123.7 108h4.3M123.7 109.6h4.3M123.7 109h4.3M123.7 109.3h4.3M130 110.6h4.2"/>
<path d="M130 109.8h4.2M130 108.9h4.2M130 108h4.2M130 109.6h4.2M130 109h4.2M130 109.3h4.2M136.3 110.6h4.2M136.3 109.8h4.2M136.3 108.9h4.2M136.3 108h4.2M136.3 109.6h4.2M136.3 109h4.2"/>
<path d="M136.3 109.3h4.2M142.6 110.6h4.2M142.6 109.8h4.2M142.6 108.9h4.2M142.6 108h4.2M142.6 109.6h4.2M142.6 109h4.2M142.6 109.3h4.2M149 110.6h4.1M149 109.8h4.1M149 108.9h4.1M149 108h4.1"/>
<path d="M149 109.6h4.1M149 109h4.1M149 109.3h4.1M155.2 110.6h3.5M155.2 109.8h3.5M155.2 108.9h3.5M155.2 108h3.5M155.2 109.6h3.5M155.2 109h3.5M155.2 109.3h3.5M22.6 132.8l-.1 .8h-.3a.49 .49 0 0 0-.4 .5 .49 .49 0 0 0 .4 .5h.3l.1 .9M22.6 133.7h-.3a.45 .45 0 0 0-.5 .4 .45 .45 0 0 0 .5 .5h.3"/>
<path d="M22.6 121.3h-.3a.45 .45 0 0 0-.5 .4 .45 .45 0 0 0 .5 .5h.3M22.6 125.9h.1M22.6 120.4l-.1 .8h-.3a.49 .49 0 0 0-.4 .5 .49 .49 0 0 0 .4 .5h.3l.1 .8M55.1 135.6h.1M55.1 120.4h3.6M55.1 123h3.6M55.1 122.2h3.6M55.1 121.3h3.6M55.1 121.2h3.6M55.1 122.1h3.6M55.1 121.4h3.6M55.1 122h3.6"/>
<path d="M55.1 121.7h3.6M55.1 135.5h3.6M55.1 134.6h3.6M55.1 133.7h3.6M55.1 132.8h3.6M55.1 133.6h3.6M55.1 134.5h3.6M55.1 133.8h3.6M55.1 134.4h3.6M55.1 134.1h3.6M60.7 120.4h4.2M60.7 123h4.2"/>
<path d="M60.7 122.2h4.2M60.7 121.3h4.2M60.7 121.2h4.2M60.7 122.1h4.2M60.7 121.4h4.2M60.7 122h4.2M60.7 121.7h4.2M60.7 135.5h4.2M60.7 134.6h4.2M60.7 133.7h4.2M60.7 132.8h4.2M60.7 133.6h4.2"/>
<path d="M60.7 134.5h4.2M60.7 133.8h4.2M60.7 134.4h4.2M60.7 134.1h4.2M67 120.4h4.2M67 123h4.2M67 122.2h4.2M67 121.3h4.2M67 121.2h4.2M67 122.1h4.2M67 121.4h4.2M67 122h4.2"/>
<path d="M67 121.7h4.2M67 135.5h4.2M67 134.6h4.2M67 133.7h4.2M67 132.8h4.2M67 133.6h4.2M67 134.5h4.2M67 133.8h4.2M67 134.4h4.2M67 134.1h4.2M73.3 120.4h4.2M73.3 123h4.2"/>
<path d="M73.3 122.2h4.2M73.3 121.3h4.2M73.3 121.2h4.2M73.3 122.1h4.2M73.3 121.4h4.2M73.3 122h4.2M73.3 121.7h4.2M73.3 135.5h4.2M73.3 134.6h4.2M73.3 133.7h4.2M73.3 132.8h4.2M73.3 133.6h4.2"/>
<path d="M73.3 134.5h4.2M73.3 133.8h4.2M73.3 134.4h4.2M73.3 134.1h4.2M74.1 133.7v.9M76.3 133.7v.9M79.7 120.4h4.1M79.7 123h4.1M79.7 122.2h4.1M79.7 121.3h4.1M79.7 121.2h4.1M79.7 122.1h4.1"/>
<path d="M79.7 121.4h4.1M79.7 122h4.1M79.7 121.7h4.1M79.7 135.5h4.1M79.7 134.6h4.1M79.7 133.7h4.1M79.7 132.8h4.1M79.7 133.6h4.1M79.7 134.5h4.1M79.7 133.8h4.1M79.7 134.4h4.1M79.7 134.1h4.1"/>
<path d="M86 120.4h4.2M86 123h4.2M86 122.2h4.2M86 121.3h4.2M86 121.2h4.2M86 122.1h4.2M86 121.4h4.2M86 122h4.2M86 121.7h4.2M86 135.5h4.2M86 134.6h4.2M86 133.7h4.2"/>
<path d="M86 132.8h4.2M86 133.6h4.2M86 134.5h4.2M86 133.8h4.2M86 134.4h4.2M86 134.1h4.2M92.2 120.4h4.3M92.2 123h4.3M92.2 122.2h4.3M92.2 121.3h4.3M92.2 121.2h4.3M92.2 122.1h4.3"/>
<path d="M92.2 121.4h4.3M92.2 122h4.3M92.2 121.7h4.3M92.2 135.5h4.3M92.2 133.7h5.3v.9h-5.3M92.2 132.8h4.3M92.2 134.6h4.3M92.2 133.6h4.3M92.2 134.5h4.3M92.2 133.8h4.3M92.2 134.4h4.3M92.2 134.1h4.3"/>
<path d="M95.3 133.7v.9M98.5 120.4h4.2M98.5 123h4.2M98.5 122.2h4.2M98.5 121.3h4.2M98.5 121.2h4.2M98.5 122.1h4.2M98.5 121.4h4.2M98.5 122h4.2M98.5 121.7h4.2M98.5 135.5h4.2M98.5 134.6h4.2"/>
<path d="M98.5 133.7h4.2M98.5 132.8h4.2M98.5 133.6h4.2M98.5 134.5h4.2M98.5 133.8h4.2M98.5 134.4h4.2M98.5 134.1h4.2M104.8 120.4h4.2M104.8 123h4.2M104.8 122.2h4.2M104.8 121.3h4.2M104.8 121.2h4.2"/>
<path d="M104.8 122.1h4.2M104.8 121.4h4.2M104.8 122h4.2M104.8 121.7h4.2M104.8 135.5h4.2M104.8 134.6h4.2M104.8 133.7h4.2M104.8 132.8h4.2M104.8 133.6h4.2M104.8 134.5h4.2M104.8 133.8h4.2M104.8 134.4h4.2"/>
<path d="M104.8 134.1h4.2M111.2 120.4h4.1M111.2 123h4.1M111.2 122.2h4.1M111.2 121.3h4.1M111.2 121.2h4.1M111.2 122.1h4.1M111.2 121.4h4.1M111.2 122h4.1M111.2 121.7h4.1M111.2 135.5h4.1M111.2 134.6h4.1"/>
<path d="M111.2 133.7h4.1M111.2 132.8h4.1M111.2 133.6h4.1M111.2 134.5h4.1M111.2 133.8h4.1M111.2 134.4h4.1M111.2 134.1h4.1M117.5 120.4h4.2M117.5 123h4.2M117.5 122.2h4.2M117.5 121.3h4.2M117.5 121.2h4.2"/>
<path d="M117.5 122.1h4.2M117.5 121.4h4.2M117.5 122h4.2M117.5 121.7h4.2M117.5 135.5h4.2M117.5 132.8h4.2M117.5 134.6h4.2M117.5 133.6h4.2M117.5 134.5h4.2M117.5 133.8h4.2M117.5 134.4h4.2M117.5 134.1h4.2"/>
<path d="M118.6 133.7v.9M121.7 133.7h-5.3v.9h5.3M123.7 120.4h4.3M123.7 123h4.3M123.7 122.2h4.3M123.7 121.3h4.3M123.7 121.2h4.3M123.7 122.1h4.3M123.7 121.4h4.3M123.7 122h4.3M123.7 121.7h4.3M123.7 135.5h4.3"/>
<path d="M123.7 134.6h4.3M123.7 133.7h4.3M123.7 132.8h4.3M123.7 133.6h4.3M123.7 134.5h4.3M123.7 133.8h4.3M123.7 134.4h4.3M123.7 134.1h4.3M130 120.4h4.2M130 123h4.2M130 122.2h4.2M130 121.3h4.2"/>
<path d="M130 121.2h4.2M130 122.1h4.2M130 121.4h4.2M130 122h4.2M130 121.7h4.2M130 135.5h4.2M130 134.6h4.2M130 133.7h4.2M130 132.8h4.2M130 133.6h4.2M130 134.5h4.2M130 133.8h4.2"/>
<path d="M130 134.4h4.2M130 134.1h4.2M136.3 120.4h4.2M136.3 123h4.2M136.3 122.2h4.2M136.3 121.3h4.2M136.3 121.2h4.2M136.3 122.1h4.2M136.3 121.4h4.2M136.3 122h4.2M136.3 121.7h4.2M136.3 135.5h4.2"/>
<path d="M136.3 134.6h4.2M136.3 133.7h4.2M136.3 132.8h4.2M136.3 133.6h4.2M136.3 134.5h4.2M136.3 133.8h4.2M136.3 134.4h4.2M136.3 134.1h4.2M137.6 133.7v.9M139.8 133.7v.9M142.6 120.4h4.2M142.6 123h4.2"/>
<path d="M142.6 122.2h4.2M142.6 121.3h4.2M142.6 121.2h4.2M142.6 122.1h4.2M142.6 121.4h4.2M142.6 122h4.2M142.6 121.7h4.2M142.6 135.5h4.2M142.6 134.6h4.2M142.6 133.7h4.2M142.6 132.8h4.2M142.6 133.6h4.2"/>
<path d="M142.6 134.5h4.2M142.6 133.8h4.2M142.6 134.4h4.2M142.6 134.1h4.2M149 120.4h4.1M149 123h4.1M149 122.2h4.1M149 121.3h4.1M149 121.2h4.1M149 122.1h4.1M149 121.4h4.1M149 122h4.1"/>
<path d="M149 121.7h4.1M149 135.5h4.1M149 134.6h4.1M149 133.7h4.1M149 132.8h4.1M149 133.6h4.1M149 134.5h4.1M149 133.8h4.1M149 134.4h4.1M149 134.1h4.1M155.2 120.4h3.5M155.2 123h3.5"/>
<path d="M155.2 122.2h3.5M155.2 121.3h3.5M155.2 121.2h3.5M155.2 122.1h3.5M155.2 121.4h3.5M155.2 122h3.5M155.2 121.7h3.5M155.2 135.5h3.5M155.2 134.6h3.5M155.2 133.7h3.5M155.2 132.8h3.5M155.2 133.6h3.5"/>
<path d="M155.2 134.5h3.5M155.2 133.8h3.5M155.2 134.4h3.5M155.2 134.1h3.5M245.7 124.1h.1M245.7 125h.1M55.1 146.6h103.6M55.1 146h103.6M55.1 144.4h103.6M186.4 173h105.7v3.3h-105.7zM186.4 176.3v30.3M188.2 176.3h103.9"/>
<path d="M228.7 176.3v30.3M186.4 199.5h105.7M186.4 195.9h105.7M186.4 192.3h105.7M186.4 188.7h105.7M186.4 186h42.3M194.9 186v13.5M207.4 186v13.5M221 186v13.5M277.8 199.5v3.5M186.4 203h105.7M251.4 203v3.6"/>
<path d="M268.8 203v3.6"/>
</g>
<g fill="#000" stroke="#000" stroke-width=".19">
<path d="M20.1 23.8l1.5 1.6-2-1zM22.5 26l2 1-.4 .6zM34.5 25.1l.4 2.2h-.8zM47.9 25.1l.4 2.2h-.7zM20.5 45.5l1.5 1.6-1.9-1.1zM22.5 47.6l2 1.2-.5 .5zM44.2 57.6h.7l-.3 2.2zM44.6 47.4l.3 2.2h-.7zM47.6 45.2h.7l-.4 2.2zM44.2 70h.7l-.3 2.2zM44.6 59.8l.3 2.2h-.7zM44.6 72.2l.3 2.2h-.7z"/>
<path d="M44.2 82.4h.7l-.3 2.2zM44.3 94.7h.7l-.4 2.2zM44.6 84.6l.4 2.2h-.7zM44.6 96.9l.4 2.3h-.7zM44.3 119.5h.7l-.4 2.2zM44.6 109.3l.4 2.2h-.7zM44.3 107.1h.7l-.4 2.2zM153.8 115.8l3.3-.6v1.1zM158.7 104.8l3.4-.5v1.1zM44.3 131.9h.7l-.4 2.2zM44.6 121.7l.4 2.2h-.7zM44.6 134.1l.4 2.2h-.7z"/>
<path d="M55.1 126.2l2.2-.4v.8zM57.9 125.8l2.2 .4-2.2 .4zM60.1 126.3l2.2-.4v.7zM75.5 125.9l2.3 .4-2.3 .3zM77.8 126.3l2.2-.4v.7zM83.3 125.9l2.2 .4-2.2 .3zM34.1 144.4h.8l-.4 2.2zM44.3 144.4h.7l-.4 2.2zM55.1 156.8l2.2-.4v.7zM71.9 156.4l2.2 .4-2.2 .3zM71.9 141.2l2.2 .3-2.2 .4zM76.3 141.5l2.2-.3v.7z"/>
<path d="M76.3 156.7l2.2-.4v.7zM93 156.3l2.3 .4-2.3 .3zM97.5 156.5l2.2-.3v.7zM114.2 156.2l2.2 .3-2.2 .4zM118.6 155.9l2.2-.3v.7zM135.4 155.6l2.2 .3-2.2 .4zM139.8 155.8l2.2-.4v.8zM156.5 155.4l2.2 .4-2.2 .4zM55.1 165.3l2.2-.4v.8zM156.6 164.9l2.2 .4-2.2 .3z"/>
</g>
<g font-size="4.9">
<text x="180.2" y="105.9">CURTAIN</text>
<text x="175.8" y="116.4">WINDOW</text>
<text x="177.1" y="121.9">800 x 250</text>
</g>
<g font-size="4.6">
<text x="249.1" y="72.5">BOTTOM EDGE</text>
<text x="247.5" y="131.6">TOP MOUNTING</text>
</g>
<g font-size="3.1">
<text x="13.5" y="19.4" transform="rotate(36 13.5 19.4)">Ø50</text>
<text x="14.3" y="40.6" transform="rotate(40 14.3 40.6)">Ø32</text>
<text x="47.9" y="39.8" transform="rotate(-90 47.9 39.8)">1000</text>
<text x="44.5" y="56.1" transform="rotate(-90 44.5 56.1)">562</text>
<text x="44.5" y="68.5" transform="rotate(-90 44.5 68.5)">562</text>
<text x="44.5" y="78.5" transform="rotate(-90 44.5 78.5)">562</text>
<text x="34.5" y="89.3" transform="rotate(-90 34.5 89.3)">5500</text>
<text x="44.6" y="92.4" transform="rotate(-90 44.6 92.4)">562</text>
<text x="44.6" y="105" transform="rotate(-90 44.6 105)">562</text>
<text x="44.6" y="117.2" transform="rotate(-90 44.6 117.2)">562</text>
<text x="44.6" y="129.7" transform="rotate(-90 44.6 129.7)">562</text>
<text x="47.9" y="126.2">225</text>
<text x="65.1" y="126.2">800</text>
<text x="79.2" y="126.2">350</text>
<text x="44.6" y="140.2" transform="rotate(-90 44.6 140.2)">568</text>
<text x="63.4" y="141.5">100</text>
<text x="125.3" y="155.9">860</text>
<text x="144.6" y="155.8">860</text>
<text x="62.7" y="156.7">860</text>
<text x="80.1" y="156.6">860</text>
<text x="103.1" y="156.5">860</text>
<text x="105.8" y="165.2">4700</text>
</g>
<g font-size="2.8">
<text x="187.6" y="179.2">TITLE:- CURTAIN COVER</text>
<text x="260.6" y="179.1">NIHVA TECHNOLOGIES</text>
<text x="264.8" y="182.3">PVT. LTD. PUNE</text>
</g>
<g font-size="2.5">
<text x="229.7" y="191.3">CLIENT - NIHVA TECHNOLOGIES PVT.LTD</text>
<text x="229.6" y="194.9">LOCATION -</text>
<text x="108.7" y="198.5">Date</text>
<text x="127.6" y="198.2">Revised By</text>
<text x="229.6" y="198.5">PRODUCT - CURTAIN COVER</text>
<text x="230.5" y="202.1">DWG NO:-NIHVA/22-23/VDR/28</text>
<text x="279" y="202.1">REV- 0</text>
<text x="229.3" y="205.7">SCALE: NTS</text>
<text x="251.9" y="205.7">SCALE:--</text>
<text x="264.3" y="205.7">1:1</text>
<text x="269.9" y="205.7">SHEET: 01 OF 01</text>
</g>
<g font-size="2.1">
<text x="265.3" y="184.4">Tel : 020 66304033</text>
<text x="197.4" y="188.1">NAME</text>
<text x="210.9" y="188.2">DATE</text>
<text x="221.5" y="188">SIGN</text>
<text x="261.6" y="188.4">Website:- www.nihva.com</text>
<text x="264.1" y="186.5">Email:- info@nihva.com</text>
</g>
<g font-size="1.9">
<text x="186.8" y="191.2">DRAWN</text>
<text x="196.5" y="191.1">KISHAN</text>
<text x="208" y="191.1">20/05/2022</text>
<text x="186.7" y="194.4">CHECK</text>
<text x="186.8" y="198">APPRD.</text>
<text x="196.5" y="194.7">P. JAIN</text>
<text x="208.1" y="194.7">20/05/2022</text>
<text x="196.6" y="198.3">V. TARAK</text>
<text x="208" y="198.2">20/05/2022</text>
</g>
<text font-size="1.8" x="193" y="205.4">ALL DIMENSION ARE IN mm</text>
<text font-size="1.6" x="186.8" y="201.7">If any queries contact : design@nihva.com</text>
</svg>
